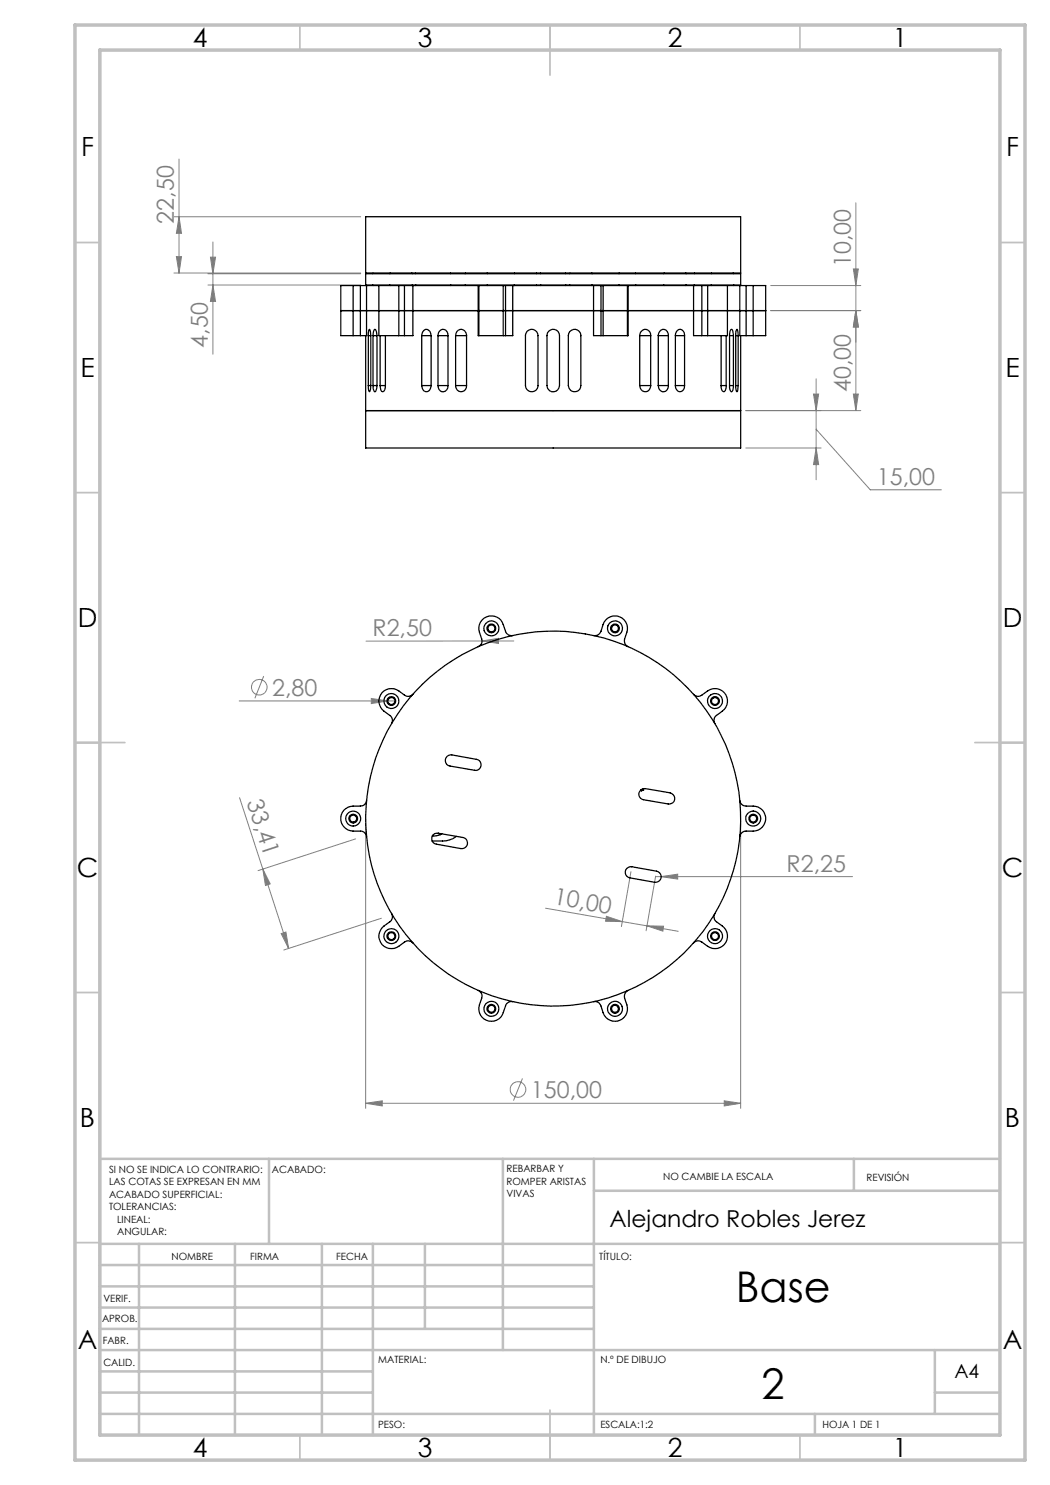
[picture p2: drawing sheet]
<svg xmlns="http://www.w3.org/2000/svg" width="210mm" height="297mm" viewBox="0 0 210 297" stroke-linecap="round" stroke-linejoin="round" font-family="sans-serif">
<g fill="none" stroke="#808080" stroke-width=".2">
<path d="M35.8 31.8v22.8M34.8 43.4h37.3M34.8 54.6h37.3M35.3 51.3h1l-.5 3.3zM35.8 43.4l.5 3.3h-1zM41.6 54.7h30.5M41.6 57h30.5M42.1 51.4h1l-.5 3.3zM42.6 57l.5 3.3h-1zM42.6 48.4v22.4M154.1 57.1h18.1M170.7 53.8h1l-.5 3.3z"/>
<path d="M171.2 40.6v41.5M162.7 78.8h1l-.5 3.3zM163.2 75.8v20.2M170.7 78.8h1l-.5 3.3zM171.2 62.1l.5 3.3h-1zM172.2 62.1h-18.1M149.2 89.6h15M149.2 82.1h23M163.2 85.9l10.9 12.1h14.2M163.2 89.6l.5 3.3h-1zM52.7 135.2l-1.7 4.5M74.3 139.7l3.3 .5-3.3 .5z"/>
<path d="M96.4 128.2l3.3-.5v1zM102.8 128.2h-29.6M47.8 140.2h31.2M47.9 159.5l9.8 30.2M52.6 173.8l1.4 3-.9 .3zM71.1 167.8l-19.5 6.3M73.1 164.7v57M126.2 174.3l-1.9 11M131.1 175.3h39.4M131.1 175.2l-1.9 11M132.2 175.3l3.3-.5v1zM148.1 164.7v57"/>
<path d="M56.2 186.7l1-.3 .5 3.3zM76.3 183.7l-19.5 6.3M109.1 181.6l15.4 2.7M121.3 183.3l3.2 1h-3.4zM124.5 184.3l4.9 .9M129.4 185.2h3.3l-.1 1zM129.4 185.2l6.2 1.1M104.5 215.7l-1.8 4.4M73.1 220.7h75M73.1 220.7l3.3-.5v1zM144.9 220.2l3.2 .5-3.2 .5z"/>
<circle cx="51.8" cy="137.4" r="1.56"/>
<circle cx="103.6" cy="217.9" r="1.55"/>
</g>
<g fill="none" stroke="#c0c0c0" stroke-width=".35">
<path d="M60 5v5M110 5v10M160 5v5M15 48.5h5M200 48.5h5M15 98.5h5M200 98.5h5M15 148.5h10M195 148.5h10M15 198.5h5M200 198.5h5M15 248.5h5"/>
<path d="M200 248.5h5M60 287v5M110 282v10M160 287v5"/>
</g>
<g fill="none" stroke="#c0c0c0" stroke-width=".5">
<path d="M53.8 231.8v17M100.6 231.8v38.2M118.8 231.8v55.2M118.8 238.2h81.2M170.8 231.8v6.4M200 231.8h-180v55.2M20 248.8h180M20 257.3h98.8M20 253h98.8M27.8 248.8v38.2M47 248.8v38.2M64.4 248.8v38.2"/>
<path d="M74.6 248.8v38.2M85 248.8v17M20 265.8h98.8M20 261.5h98.8M20 278.5h54.6M20 274.3h54.6M20 270h180M187 278.5h13M187 270v12.8M20 282.8h180M163 282.8v4.2"/>
</g>
<path d="M15 5h190v287h-190zM20 10h180v277h-180z" fill="none" stroke="#c0c0c0" stroke-width=".7"/>
<g fill="#808080">
<path d="M96.4 128.2l3.3-.5v1z"/>
<path d="M74.3 139.7l3.3 .5-3.3 .5z"/>
<path d="M129.4 185.2h3.3l-.1 1zM121.3 183.3l3.2 1h-3.4z"/>
<path d="M163.2 89.6l.5 3.3h-1zM162.7 78.8h1l-.5 3.3zM73.1 220.7l3.3-.5v1zM144.9 220.2l3.2 .5-3.2 .5zM132.2 175.3l3.3 .5v-1z"/>
<path d="M170.7 78.8h1l-.5 3.3zM171.2 62.1l.5 3.3h-1z"/>
<path d="M42.1 51.4h1l-.5 3.3zM42.6 57l.5 3.3h-1zM35.8 43.4l.5 3.3h-1zM35.3 51.3h1l-.5 3.3zM170.7 53.8h1l-.5 3.3zM171.2 62.1l.5 3.3h-1z"/>
<path d="M52.6 173.8l1.4 3-.9 .3zM56.2 186.7l1-.3 .5 3.3z"/>
</g>
<g fill="none" stroke="#000" stroke-width=".25">
<path d="M70.6 57.1h-2.4v10h2.4M70.6 57.1h1.5M70.6 57.1v10M72.1 57.1h1.2M72.1 57.1v10M73.1 43.4h75v11.2h-75zM73.1 54.7h75v2.3h-75zM73.3 57.1h2.5M73.3 57.1v10h-1.2M74.5 57l.1 .1M74.6 54.6l-.1 .1M75.8 57.1h4"/>
<path d="M75.8 57.1v10h4M78 57v.1M78 54.6v.1M79.8 57.1h1.1M79.8 57.1v10M80.9 57.1h1.7M80.9 57.1v10M82.4 54.6v.1M82.4 57v.1M82.6 57.1h13M82.6 57.1v10h-1.7M83.1 54.6v.1"/>
<path d="M83.1 57v.1M90.1 54.6v.1M90.1 57v.1M93 57l.1 .1M93.1 54.6l-.1 .1M95.6 57.1h.2M95.6 57.1v10h.2M95.8 57.1h4.8M95.8 57.1v10M97.4 54.6l.1 .1M97.5 57l-.1 .1M100.6 57.1v10"/>
<path d="M100.6 57.1h.5M101.1 57.1h1.5M101.1 57.1v10M102.6 57.1h16.1M102.6 57.1v10h-1.5M102.9 57v.1M102.9 54.6v.1M107.3 54.6v.1M107.3 57v.1M108.1 54.6v.1M108.1 57v.1M113.1 54.6v.1"/>
<path d="M113.1 57v.1M113.9 57l.1 .1M114 54.6l-.1 .1M118.4 54.6v.1M118.4 57v.1M118.7 57.1h1.5M118.7 57.1v10h1.5M120.2 57.1v10M120.2 57.1h.4M120.6 57.1h4.9M120.6 57.1v10M123.8 57l.1 .1"/>
<path d="M123.9 54.6l-.1 .1M125.5 57.1v10M125.5 57.1h.1M125.6 57.1h13.1M125.6 57.1v10h-.1M127.1 54.6v.1M127.1 57v.1M132.8 57v.1M132.8 54.6v.1M137.1 54.6l.1 .1M137.2 57v.1M138.7 57.1h1.7"/>
<path d="M138.7 57.1v10h1.7M138.9 57v.1M138.9 54.6v.1M140.4 57.1h1.1M140.4 57.1v10M141.5 57.1h4M141.5 57.1v10M142.3 57v.1M142.3 54.6v.1M145.5 57.1h2.5M145.5 57.1v10h-4M146.6 54.6l.1 .1"/>
<path d="M146.7 57l-.1 .1M148 57.1h1.2M148 57.1v10h1.2M149.2 57.1h1.4M149.2 57.1v10M150.6 57.1h2.5v10h-2.5M150.6 57.1v10M68.2 62.1h2.4zM70.6 62.1h5.2M70.6 67.1h1.5M73.1 67.1v22.5h75v-22.5M73.7 77.1v.8l.2 .4 .2-.3 .1-.9"/>
<path d="M73.7 67.1l.2-1.2 .2 .4 .1 .8M73.7 67.1h.5M73.7 67.1v10M73.7 77.1h.5M74.2 67.1v10M74.6 77.1v.4a.73 .73 0 0 0 .4 .8l.4-.7v-.5M74.6 67.1l.1-.9 .2-.3a.74 .74 0 0 1 .5 .8v.4M74.6 67.1h.8M74.6 67.1v10M74.6 77.1h.8M75.4 67.1v10M75.8 62.1h4"/>
<path d="M76 77.1v.2a.85 .85 0 0 0 .7 1 1.31 1.31 0 0 0 .4-1.2M76 67.1v10M76 77.1h1.1M77.1 67.1v10M79.8 62.1h16M79.8 67.1h1.1M84.3 77.1a.93 .93 0 0 0 .5 1.1 .93 .93 0 0 0 1.1-.2l.3-.9M84.3 67.1a.93 .93 0 0 1 .7-1.1 .93 .93 0 0 1 1.1 .7l.1 .4M84.3 67.1h1.9M84.3 67.1v10M84.3 77.1h1.9M86.2 67.1v10"/>
<path d="M87.6 77.1a1.03 1.03 0 0 0 1 1.3 1.03 1.03 0 0 0 1-1.3M87.6 67.1a1.03 1.03 0 0 1 1-1.2 1.03 1.03 0 0 1 1 1.2M87.6 67.1h2M87.6 67.1v10M87.6 77.1h2M89.6 67.1v10M91.1 77.1a1.1 1.1 0 0 0 1.1 1.3 1.1 1.1 0 0 0 1.1-1.3M91.1 67.1a1.11 1.11 0 0 1 1.1-1.2 1.11 1.11 0 0 1 1.1 1.2M91.1 67.1h2.2M91.1 67.1v10M91.1 77.1h2.2M93.3 67.1v10"/>
<path d="M95.8 62.1h4.8M95.8 67.1h4.8M100.6 62.1h20M100.6 67.1h.5M105.4 66.2a1.25 1.25 0 0 1 1.4-.2 1.25 1.25 0 0 1 .8 1.1v10a1.25 1.25 0 0 1-1.3 1.3 1.25 1.25 0 0 1-1.2-1.3v-10.1zM109.7 66.2a1.25 1.25 0 0 1 1.4-.2 1.25 1.25 0 0 1 .8 1.1v10a1.25 1.25 0 0 1-1.3 1.3 1.25 1.25 0 0 1-1.2-1.3v-10.1zM113.9 66.3a1.26 1.26 0 0 1 1.4-.4 1.26 1.26 0 0 1 .9 1.2v10a1.25 1.25 0 0 1-1.3 1.3 1.25 1.25 0 0 1-1.2-1.3v-10zM120.2 67.1h.4M120.6 62.1h4.9M120.6 67.1h4.9M125.5 62.1h16M128 77.1a1.1 1.1 0 0 0 1 1.3 1.1 1.1 0 0 0 1.1-1.3"/>
<path d="M128 67.1a1.11 1.11 0 0 1 1-1.2 1.11 1.11 0 0 1 1.1 1.2M128 67.1h2.1M128 67.1v10M128 77.1h2.1M130.1 67.1v10M131.7 77.1a1.03 1.03 0 0 0 1 1.3 1.03 1.03 0 0 0 1-1.3M131.7 67.1a1.03 1.03 0 0 1 1-1.2 1.03 1.03 0 0 1 1 1.2M131.7 67.1h2M131.7 67.1v10M131.7 77.1h2M133.7 67.1v10M135.1 77.1a.96 .96 0 0 0 .9 1.3 .96 .96 0 0 0 .9-1.3"/>
<path d="M135.1 67.1a.93 .93 0 0 1 .4-1 .93 .93 0 0 1 1.2 .1l.2 .9M135.1 67.1h1.8M135.1 67.1v10M135.1 77.1h1.8M136.9 67.1v10M140.4 67.1h1.1M141.5 62.1h4M144.2 77.1a1.08 1.08 0 0 0 .6 1.2l.3-.3 .1-.9M144.2 67.1v10M144.2 77.1h1M145.2 67.1v10M145.5 62.1h5.1"/>
<path d="M145.9 77.1v.4a.73 .73 0 0 0 .4 .8l.3-.3 .1-.9M145.9 67.1l.1-.9 .3-.3 .2 .1 .2 1.1M145.9 67.1h.8M145.9 67.1v10M145.9 77.1h.8M146.7 67.1v10M147.1 77.1l.3 1.2 .1-.1 .1-1.1M147.1 67.1l.1-.8 .2-.4 .2 1.2M147.1 67.1h.5M147.1 67.1v10M147.1 77.1h.5M147.6 67.1v10"/>
<path d="M149.2 67.1h1.4M150.6 62.1h2.5zM73.1 82.1h75zM82.6 138.8a1.24 1.24 0 0 1-1.7 .2 3.6 3.6 0 0 0-3.1-1.2 2.53 2.53 0 0 0-1.9 1.9 2.53 2.53 0 0 0 .9 2.5l1.2 .9a1.22 1.22 0 0 1 .3 1.6M102.6 127.1a1.25 1.25 0 0 1-1.5-.8 3.6 3.6 0 0 0-1.8-2.9 2.5 2.5 0 0 0-2.7 .4 2.5 2.5 0 0 0-.7 2.6l.4 1.4a1.16 1.16 0 0 1-.7 1.5M118.7 127.1a1.26 1.26 0 0 0 1.5-.8 3.4 3.4 0 0 1 1.8-2.9 2.49 2.49 0 0 1 2.7 .4 2.49 2.49 0 0 1 .7 2.6l-.5 1.4a1.24 1.24 0 0 0 .7 1.5M138.7 138.8a1.19 1.19 0 0 0 1.7 .2 3.7 3.7 0 0 1 3.1-1.2 2.51 2.51 0 0 1 1.9 1.9 2.51 2.51 0 0 1-.9 2.5l-1.2 .9a1.26 1.26 0 0 0-.3 1.6M89.4 151.3l.3-.2 .7-.1 4.9 .9a1.11 1.11 0 0 1 .9 1.3 1.11 1.11 0 0 1-1.3 .9l-4.9-.9a1.12 1.12 0 0 1-.6-1.9zM128.1 158l.6-.3h.4l4.9 .9a1.13 1.13 0 0 1 .9 1.3 1.13 1.13 0 0 1-1.3 .9l-4.9-.9a1.1 1.1 0 0 1-.9-.7 1.1 1.1 0 0 1 .3-1.2zM128.7 157.7v.3l-.4 .2-.2-.2M73.3 160.1a1.21 1.21 0 0 1-1.2 1.1 3.7 3.7 0 0 0-3.3 .8 2.51 2.51 0 0 0-.5 2.7 2.51 2.51 0 0 0 2.3 1.5h1.5a1.21 1.21 0 0 1 1.2 1.2M86.6 167l-.1 .1"/>
<path d="M86.7 166.9l.3-.2 .7-.1 4.9 .9a1.13 1.13 0 0 1 .9 1.3 1.13 1.13 0 0 1-1.3 .9l-4.9-.9a1.1 1.1 0 0 1-.9-.7 1.1 1.1 0 0 1 .3-1.2zM87.6 166.6l.5 .3M88.1 166.9l-.9 .3h-.8M88.2 166.9h-.1M88.2 166.8v.1M88.4 166.8l-.2 .1M91.3 167.3a4.2 4.2 0 0 1-2.8 .9h-2.1M125.4 173.7l.6-.3h.4l4.9 .8a1.13 1.13 0 0 1 .9 1.3 1.13 1.13 0 0 1-1.3 1l-4.9-.9a1.12 1.12 0 0 1-.6-1.9zM148 160.1a1.27 1.27 0 0 0 1.2 1.1 3.7 3.7 0 0 1 3.3 .8 2.53 2.53 0 0 1 .4 2.7 2.53 2.53 0 0 1-2.3 1.5h-1.4a1.27 1.27 0 0 0-1.2 1.2M78.3 182.7a1.22 1.22 0 0 1-.3 1.7 3.3 3.3 0 0 0-2.2 3.1 2.54 2.54 0 0 0 4 1.8l1.1-.9a1.24 1.24 0 0 1 1.7 .2M95.6 198.1a1.22 1.22 0 0 1 .7 1.5 3.5 3.5 0 0 0-.2 3.4 2.51 2.51 0 0 0 2.4 1.2 2.51 2.51 0 0 0 2.1-1.7l.5-1.3a1.25 1.25 0 0 1 1.5-.9M125.6 198.1a1.31 1.31 0 0 0-.7 1.5 3.5 3.5 0 0 1 .3 3.4 2.51 2.51 0 0 1-2.5 1.2 2.51 2.51 0 0 1-2.1-1.7l-.4-1.3a1.26 1.26 0 0 0-1.5-.9"/>
<path d="M143 182.7a1.26 1.26 0 0 0 .3 1.7 3.6 3.6 0 0 1 2.2 2.6 2.5 2.5 0 0 1-1.2 2.4 2.5 2.5 0 0 1-2.8-.1l-1.1-.9a1.19 1.19 0 0 0-1.7 .2"/>
<circle cx="98.3" cy="125.7" r="1.5"/>
<circle cx="98.3" cy="125.7" r=".87"/>
<circle cx="98.3" cy="125.7" r=".7"/>
<circle cx="123" cy="125.7" r=".69"/>
<circle cx="123" cy="125.7" r=".87"/>
<circle cx="123" cy="125.7" r="1.51"/>
<circle cx="78.3" cy="140.2" r=".87"/>
<circle cx="78.3" cy="140.2" r=".69"/>
<circle cx="78.3" cy="140.2" r="1.51"/>
<circle cx="143" cy="140.2" r=".87"/>
<circle cx="143" cy="140.2" r=".7"/>
<circle cx="143" cy="140.2" r="1.5"/>
<circle cx="70.6" cy="163.7" r="1.49"/>
<circle cx="70.6" cy="163.7" r=".88"/>
<circle cx="70.6" cy="163.7" r=".71"/>
<circle cx="110.6" cy="163.7" r="37.5"/>
<circle cx="150.6" cy="163.7" r="1.5"/>
<circle cx="150.6" cy="163.7" r=".7"/>
<circle cx="150.7" cy="163.7" r=".88"/>
<circle cx="78.3" cy="187.2" r=".87"/>
<circle cx="78.3" cy="187.2" r=".71"/>
<circle cx="78.3" cy="187.2" r="1.51"/>
<circle cx="143" cy="187.2" r=".7"/>
<circle cx="143" cy="187.2" r=".87"/>
<circle cx="143" cy="187.2" r="1.5"/>
<circle cx="98.3" cy="201.8" r=".87"/>
<circle cx="98.3" cy="201.8" r="1.49"/>
<circle cx="98.3" cy="201.7" r=".71"/>
<circle cx="123" cy="201.8" r=".69"/>
<circle cx="123" cy="201.8" r=".87"/>
<circle cx="123" cy="201.8" r="1.5"/>
</g>
<g font-size="8.5">
<text x="147.2" y="260.4">Base</text>
<text x="152.3" y="279.7">2</text>
</g>
<g font-size="5.3">
<text x="38.5" y="9.5">4</text>
<text x="83.5" y="9.5">3</text>
<text x="133.6" y="9.5">2</text>
<text x="178.6" y="9.5">1</text>
<text x="16.2" y="31.3">F</text>
<text x="201.2" y="31.3">F</text>
<text x="16.1" y="75.5">E</text>
<text x="201.1" y="75.5">E</text>
<text x="15.5" y="125.5">D</text>
<text x="200.5" y="125.5">D</text>
<text x="15.4" y="175.5">C</text>
<text x="200.4" y="175.5">C</text>
<text x="16" y="225.5">B</text>
<text x="201" y="225.5">B</text>
<text x="15.5" y="269.8">A</text>
<text x="200.5" y="269.8">A</text>
<text x="38.5" y="291.5">4</text>
<text x="83.5" y="291.5">3</text>
<text x="133.6" y="291.5">2</text>
<text x="178.6" y="291.5">1</text>
</g>
<g font-size="4.7" fill="#808080">
<text x="34.8" y="44.7" transform="rotate(-90 34.8 44.7)">22,50</text>
<text x="170.2" y="53.5" transform="rotate(-90 170.2 53.5)">10,00</text>
<text x="41.6" y="69.5" transform="rotate(-90 41.6 69.5)">4,50</text>
<text x="170.2" y="78.4" transform="rotate(-90 170.2 78.4)">40,00</text>
<text x="175.4" y="96.9">15,00</text>
<text x="74.5" y="127.2">R2,50</text>
<text x="54.4" y="139.1">2,80</text>
<text x="49.3" y="160.4" transform="rotate(72 49.3 160.4)">33,41</text>
<text x="157.3" y="174.3">R2,25</text>
<text x="110.6" y="180.9" transform="rotate(10 110.6 180.9)">10,00</text>
<text x="106.2" y="219.6">150,00</text>
</g>
<text font-size="4.7" x="121.9" y="245.3">Alejandro Robles Jerez</text>
<text font-size="3.9" x="190.9" y="275.5">A4</text>
<g font-size="2">
<text x="21.8" y="234.6">SI NO SE INDICA LO CONTRARIO:</text>
<text x="21.8" y="237.1">LAS COTAS SE EXPRESAN EN MM</text>
<text x="21.8" y="239.6">ACABADO SUPERFICIAL:</text>
<text x="54.4" y="234.6">ACABADO:</text>
<text x="101.3" y="234.5">REBARBAR Y</text>
<text x="101.3" y="237">ROMPER ARISTAS</text>
<text x="101.3" y="239.5">VIVAS</text>
<text x="132.6" y="236">NO CAMBIE LA ESCALA</text>
<text x="173.3" y="236.2">REVISIÓN</text>
<text x="21.8" y="242.1">TOLERANCIAS:</text>
<text x="23.4" y="244.6">LINEAL:</text>
<text x="23.4" y="247.1">ANGULAR:</text>
<text x="34.3" y="252">NOMBRE</text>
<text x="50" y="251.9">FIRMA</text>
<text x="67.2" y="251.9">FECHA</text>
<text x="119.9" y="251.9">TÍTULO:</text>
<text x="20.7" y="260.3">VERIF.</text>
<text x="20.4" y="264.4">APROB.</text>
<text x="20.5" y="268.8">FABR.</text>
<text x="20.7" y="273.1">CALID.</text>
<text x="75.6" y="272.5">MATERIAL:</text>
<text x="120.1" y="272.5">N.º DE DIBUJO</text>
<text x="75.6" y="285.5">PESO:</text>
<text x="120.1" y="285.6">ESCALA:1:2</text>
<text x="164.5" y="285.6">HOJA 1 DE 1</text>
</g>
</svg>
